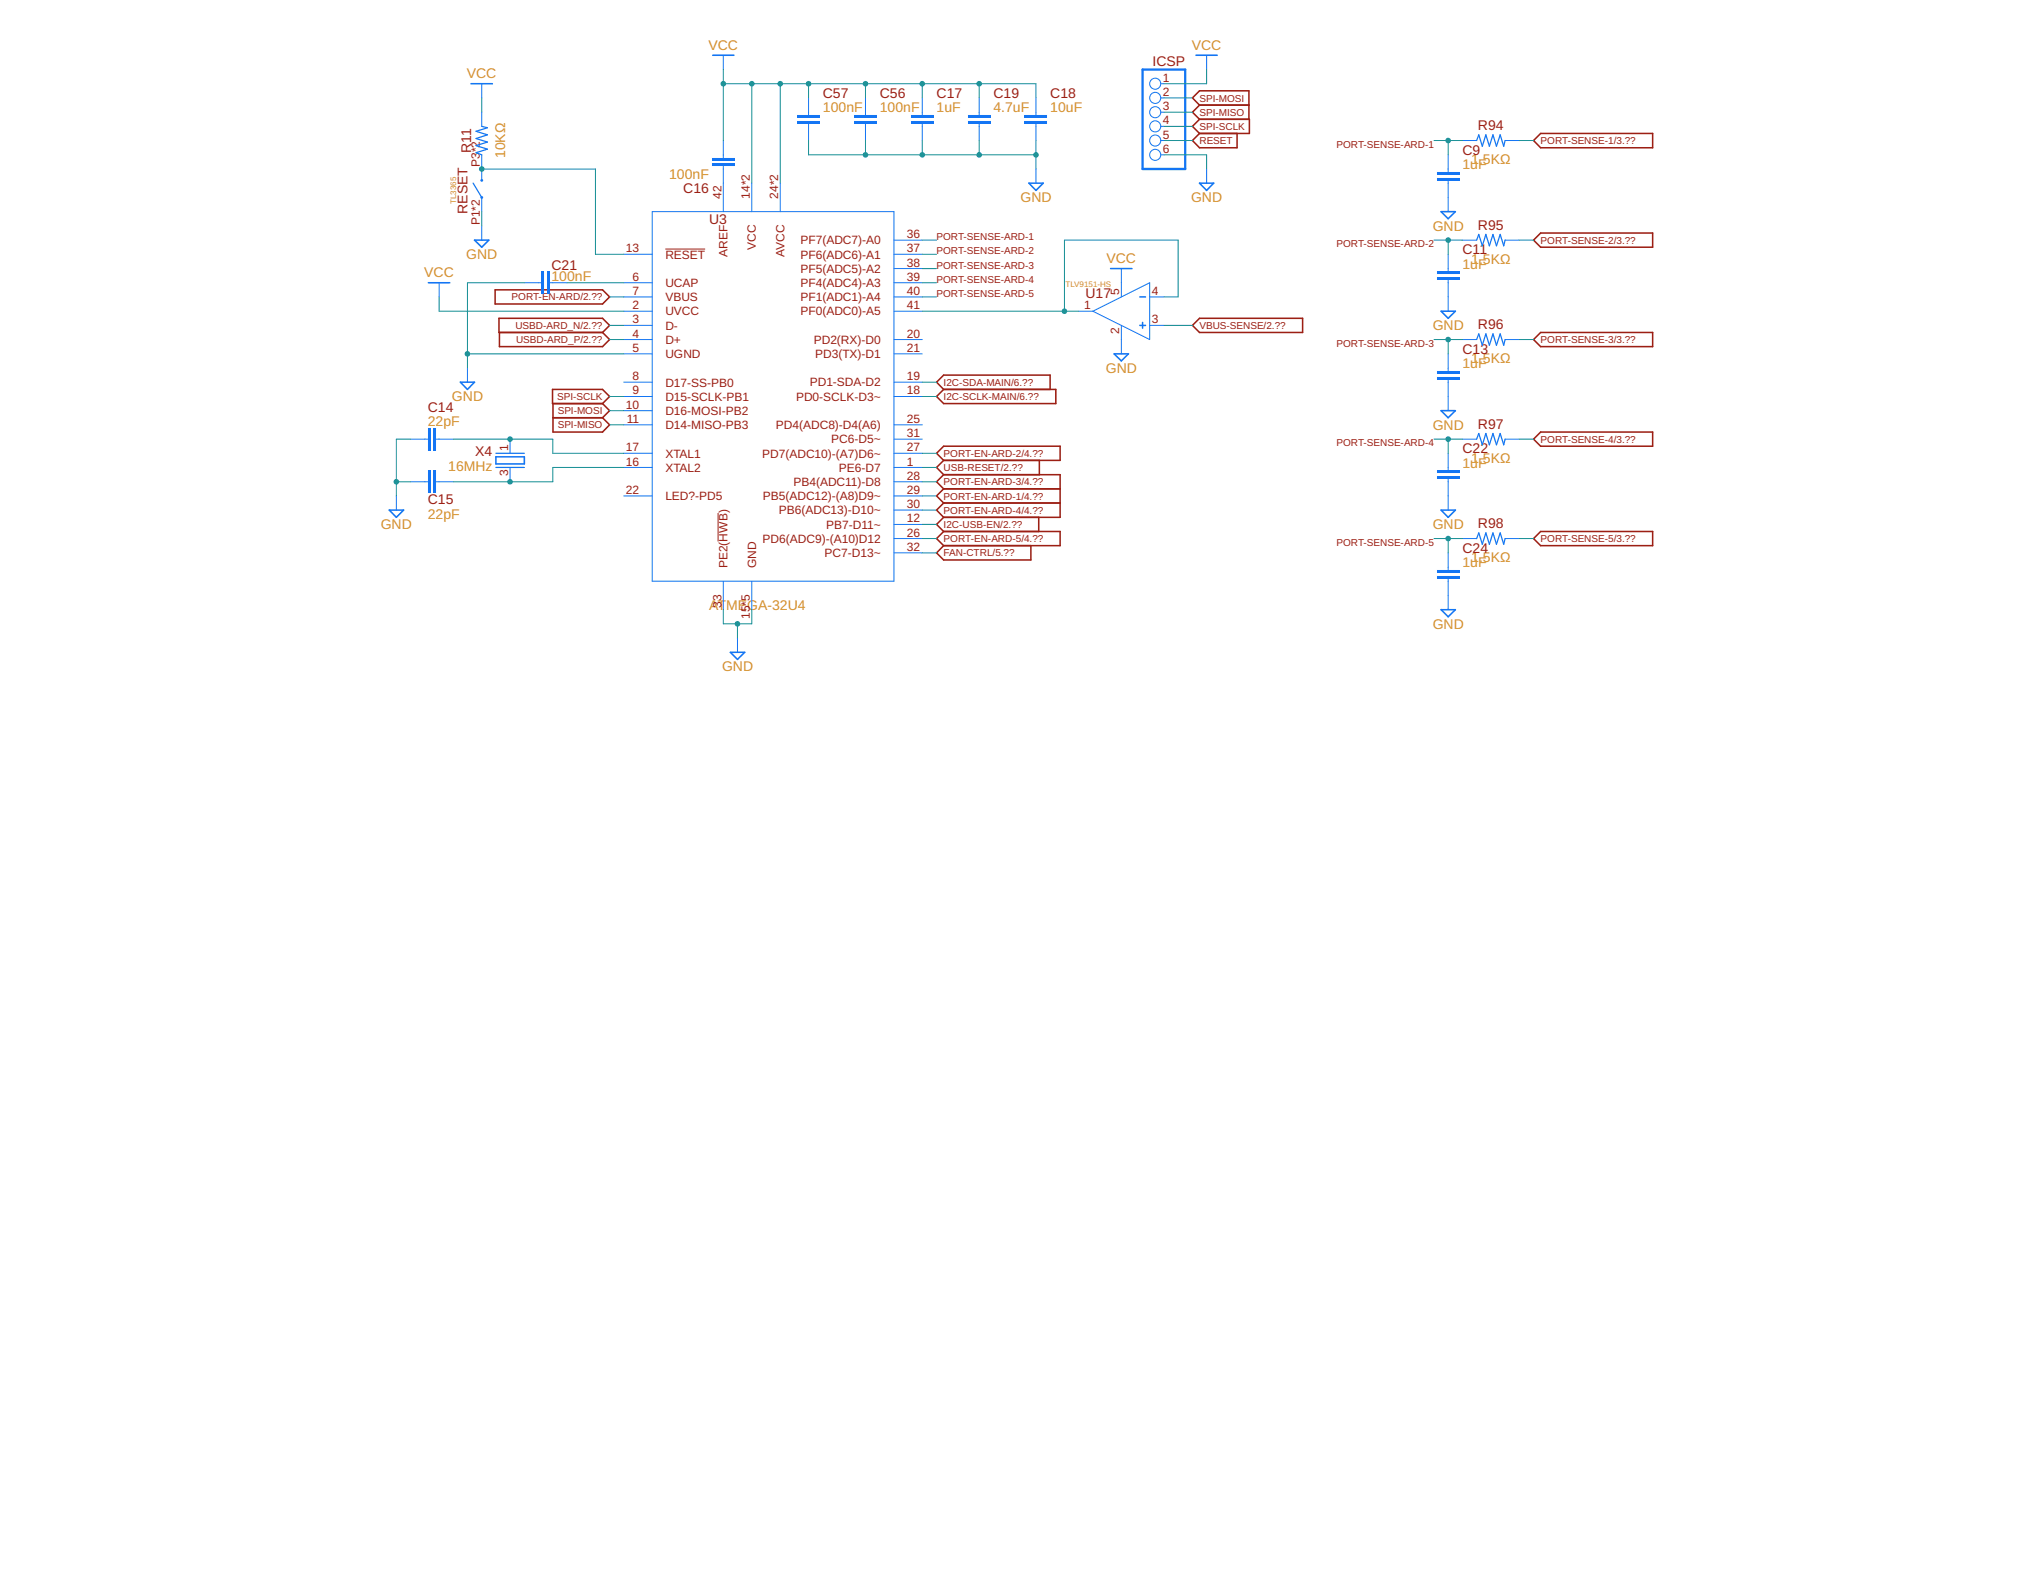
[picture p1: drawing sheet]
<svg xmlns="http://www.w3.org/2000/svg" width="279mm" height="216mm" viewBox="0 0 279 216" stroke-linecap="round" stroke-linejoin="round" font-family="sans-serif">
<path d="M91.5 34.2h5.5M98.8 70.5v4" fill="none" stroke="#9c1f14" stroke-width=".14"/>
<g fill="none" stroke="#9c1f14" stroke-width=".21">
<path d="M165 18.4l-1 .9 1 1h5.2v-1.9M165 16.4h6.9v2h-6.9M165 14.5l-1-1 1-1h6.8v3.9M165 14.5h6.8M165 14.5l-1 .9 1 1M165 16.4l-1 1 1 1M211.9 18.4h15.5v1.9h-15.5l-.9-1zM68.1 39.9h14.8l1 .9-1 1h-14.8zM211 33l.9-1h15.5v2h-15.5zM68.6 43.8h14.3l1 .9-1 1h-14.3zM68.7 45.7v2h14.2l1-1-1-1M76 53.6h6.9l1 .9-1 1h-6.9z"/>
<path d="M76.1 57.4h6.8M76.1 55.5v3.9h6.8l1-1-1-1M82.9 55.5l1 1-1 .9M128.8 54.5l1-.9h15.4v1.9h-15.4zM129.8 53.6l-1-1 1-1h14.7v2M164 44.7l1-.9h14.2v1.9h-14.2zM211.9 59.4h15.5v2h-15.5l-.9-1zM211.9 45.7h15.5v2h-15.5l-.9-1zM128.8 62.3l1-.9h16v1.9h-16zM129.8 67.2l-1 1 1 1M129.8 67.2h16M129.8 69.2h16"/>
<path d="M129.8 65.3h16v5.8h-16M129.8 73.1h16v1.9h-16M129.8 69.2l-1 .9 1 1M129.8 75l-1 1 1 1h12v-2M129.8 71.1l-1 1 1 1M129.8 63.3l-1 1 1 1M129.8 65.3l-1 1 1 .9M129.8 73.1l-1 1 1 .9M142.9 71.1v2M143 63.3v2M211 74.1l.9-1h15.5v1.9h-15.5z"/>
</g>
<path d="M59 58.8v3.2" fill="none" stroke="#1375f4" stroke-width=".38"/>
<path d="M58.8 58.8h.4v3.2h-.4zM58.8 58.8v3.2h.4v-3.2z" fill="#1375f4"/>
<path d="M59.8 58.8v3.2" fill="none" stroke="#1375f4" stroke-width=".38"/>
<path d="M59.6 58.8h.4v3.2h-.4zM59.6 58.8v3.2h.4v-3.2z" fill="#1375f4"/>
<path d="M56.5 60.4h2.3M60 60.4h2.4" fill="none" stroke="#1375f4" stroke-width=".14"/>
<path d="M59 64.7v3.1" fill="none" stroke="#1375f4" stroke-width=".38"/>
<path d="M58.8 64.7h.4v3.1h-.4zM58.8 64.7v3.1h.4v-3.1z" fill="#1375f4"/>
<path d="M59.8 64.7v3.1" fill="none" stroke="#1375f4" stroke-width=".38"/>
<path d="M59.6 64.7h.4v3.1h-.4zM59.6 64.7v3.1h.4v-3.1z" fill="#1375f4"/>
<path d="M56.5 66.3h2.3M60 66.3h2.4" fill="none" stroke="#1375f4" stroke-width=".14"/>
<path d="M97.9 21.9h3.2" fill="none" stroke="#1375f4" stroke-width=".38"/>
<path d="M97.9 21.7h3.2v.4h-3.2zM97.9 21.7v.4h3.2v-.4z" fill="#1375f4"/>
<path d="M97.9 22.6h3.2" fill="none" stroke="#1375f4" stroke-width=".38"/>
<path d="M97.9 22.5h3.2v.3h-3.2zM97.9 22.5v.3h3.2v-.3z" fill="#1375f4"/>
<path d="M99.5 19.3v2.4M99.5 22.9v2.3" fill="none" stroke="#1375f4" stroke-width=".14"/>
<path d="M125.3 16.8h3.1" fill="none" stroke="#1375f4" stroke-width=".38"/>
<path d="M125.3 16.6h3.1v.4h-3.1zM125.3 16.6v.4h3.1v-.4z" fill="#1375f4"/>
<path d="M125.3 16h3.1" fill="none" stroke="#1375f4" stroke-width=".38"/>
<path d="M125.3 15.8h3.1v.4h-3.1zM125.3 15.8v.4h3.1v-.4z" fill="#1375f4"/>
<path d="M126.9 13.5v2.3M126.9 17v2.3" fill="none" stroke="#1375f4" stroke-width=".14"/>
<path d="M140.9 16.8h3.2" fill="none" stroke="#1375f4" stroke-width=".38"/>
<path d="M140.9 16.6h3.2v.4h-3.2zM140.9 16.6v.4h3.2v-.4z" fill="#1375f4"/>
<path d="M140.9 16h3.2" fill="none" stroke="#1375f4" stroke-width=".38"/>
<path d="M140.9 15.8h3.2v.4h-3.2zM140.9 15.8v.4h3.2v-.4z" fill="#1375f4"/>
<path d="M142.5 13.5v2.3M142.5 17v2.3" fill="none" stroke="#1375f4" stroke-width=".14"/>
<path d="M133.1 16.8h3.2" fill="none" stroke="#1375f4" stroke-width=".38"/>
<path d="M133.1 16.6h3.2v.4h-3.2zM133.1 16.6v.4h3.2v-.4z" fill="#1375f4"/>
<path d="M133.1 16h3.2" fill="none" stroke="#1375f4" stroke-width=".38"/>
<path d="M133.1 15.8h3.2v.4h-3.2zM133.1 15.8v.4h3.2v-.4z" fill="#1375f4"/>
<path d="M66.3 15.4v2M99.5 7.6v2M134.7 13.5v2.3M134.7 17v2.3M66.3 21.3v1.9M66.3 27.2v1.9M142.5 23.2v2M54.5 68.2v1.9" fill="none" stroke="#1375f4" stroke-width=".14"/>
<path d="M98 7.6h3M141.5 25.2h2l-1 1zM53.6 70.1h1.9l-1 1z" fill="none" stroke="#1375f4" stroke-width=".21"/>
<path d="M66.3 17.4l.8 .2-1.6 .5 1.6 .4-1.6 .5 1.6 .5-1.6 .5 1.6 .5-1.6 .5 .8 .3M65.1 25.2l1.2 2" fill="none" stroke="#1375f4" stroke-width=".17"/>
<g fill="#1375f4">
<circle cx="66.3" cy="27.2" r=".19"/>
<circle cx="66.3" cy="24.8" r=".19"/>
</g>
<g fill="#1375f4">
<path d="M66.1 27.2a.2 .2 0 0 1 .4 0 .2 .2 0 0 1-.4 0zM66.1 27.2a.2 .2 0 0 0 .4 0 .2 .2 0 0 0-.4 0z"/>
<path d="M66.1 24.8a.2 .2 0 0 1 .4 0 .2 .2 0 0 1-.4 0zM66.1 24.8a.2 .2 0 0 0 .4 0 .2 .2 0 0 0-.4 0z"/>
</g>
<g fill="none" stroke="#1375f4" stroke-width=".14">
<path d="M66.3 11.5v2M66.3 23.2v1.6M66.3 31.1v1.9M85.8 38.9h3.9M85.8 35h3.9M89.7 29.1h33.3v50.8h-33.3zM99.5 25.2v3.9M103.4 25.2v3.9M107.3 25.2v3.9M123 38.9h3.9M123 35h3.9M123 33h3.9"/>
<path d="M123 36.9h3.9M85.8 42.8h3.9M85.8 44.7h3.9M85.8 46.7h3.9M85.8 48.7h3.9M85.8 40.8h3.9M85.8 52.6h3.9M85.8 54.5h3.9M85.8 58.4h3.9M85.8 56.5h3.9M123 42.8h3.9M123 46.7h3.9"/>
<path d="M123 48.7h3.9M123 40.8h3.9M123 52.6h3.9M123 54.5h3.9M123 58.4h3.9M70.2 60.4v1.9M70.2 64.3v2M85.8 64.3h3.9M85.8 62.3h3.9M85.8 68.2h3.9M99.5 79.9v3.9M103.4 79.9v3.9"/>
<path d="M123 64.3h3.9M123 72.1h3.9M123 62.3h3.9M123 68.2h3.9M123 74.1h3.9M123 66.3h3.9M123 70.1h3.9M123 60.4h3.9M123 76h3.9M101.5 87.8v1.9"/>
</g>
<path d="M64.8 11.5h2.9M65.3 33h1.9l-.9 1zM68.2 62.8h3.9v1h-3.9zM100.5 89.7h1.9l-.9 1z" fill="none" stroke="#1375f4" stroke-width=".21"/>
<path d="M68.2 62.3h3.9M68.2 64.3h3.9" fill="none" stroke="#1375f4" stroke-width=".17"/>
<path d="M75.5 37.3v3.1" fill="none" stroke="#1375f4" stroke-width=".38"/>
<path d="M75.3 37.3h.4l-.1 3.2-.3-.1zM75.3 37.3v3.1h.3v-3.1z" fill="#1375f4"/>
<path d="M74.7 37.3v3.1" fill="none" stroke="#1375f4" stroke-width=".38"/>
<path d="M74.5 37.3h.4v3.2l-.4-.1zM74.5 37.3v3.1h.4v-3.1z" fill="#1375f4"/>
<g fill="none" stroke="#1375f4" stroke-width=".14">
<path d="M159.7 11.5h.4M159.7 13.5h.4M159.7 15.4h.4M159.7 17.4h.4M159.7 19.3h.4M166 7.6v2M60.4 38.9v1.9M72.1 38.9h2.4M75.6 38.9h2.4M154.3 36.9v3.9M159.7 21.3h.4M166 23.2v2"/>
<path d="M64.3 50.6v2M148.4 42.8h1.9M150.3 42.8l7.9-3.9v7.8zM154.3 44.7v4M158.2 40.8h1.9M158.2 44.7h1.9"/>
<circle cx="158.9" cy="11.5" r=".76"/>
<circle cx="158.9" cy="13.5" r=".76"/>
<circle cx="158.9" cy="15.4" r=".76"/>
<circle cx="158.9" cy="17.4" r=".76"/>
<circle cx="158.9" cy="19.3" r=".76"/>
<circle cx="158.9" cy="21.3" r=".76"/>
</g>
<path d="M164.5 7.6h2.9M58.9 38.9h3M152.8 36.9h2.9M165 25.2h2l-1 1zM63.3 52.6h2l-1 1zM153.3 48.7h1.9l-.9 .9zM156.8 40.8h.8M156.8 44.7h.8M157.2 44.3v.8" fill="none" stroke="#1375f4" stroke-width=".21"/>
<path d="M157.2 9.6h5.8v13.6h-5.8z" fill="none" stroke="#1375f4" stroke-width=".32"/>
<path d="M117.5 16.8h3.1" fill="none" stroke="#1375f4" stroke-width=".38"/>
<path d="M117.5 16.6h3.1v.4h-3.1zM117.5 16.6v.4h3.1v-.4z" fill="#1375f4"/>
<path d="M117.5 16h3.1" fill="none" stroke="#1375f4" stroke-width=".38"/>
<path d="M117.5 15.8h3.1v.4h-3.1zM117.5 15.8v.4h3.1v-.4z" fill="#1375f4"/>
<path d="M119.1 13.5v2.3M119.1 17v2.3" fill="none" stroke="#1375f4" stroke-width=".14"/>
<path d="M109.7 16.8h3.1" fill="none" stroke="#1375f4" stroke-width=".38"/>
<path d="M109.7 16.6h3.1v.4h-3.1zM109.7 16.6v.4h3.1v-.4z" fill="#1375f4"/>
<path d="M109.7 16h3.1" fill="none" stroke="#1375f4" stroke-width=".38"/>
<path d="M109.7 15.8h3.1v.4h-3.1zM109.7 15.8v.4h3.1v-.4z" fill="#1375f4"/>
<path d="M111.2 13.5v2.3M111.2 17v2.3" fill="none" stroke="#1375f4" stroke-width=".14"/>
<path d="M197.7 24.6h3.1" fill="none" stroke="#1375f4" stroke-width=".38"/>
<path d="M197.7 24.4h3.1v.4h-3.1zM197.7 24.4v.4h3.1v-.4z" fill="#1375f4"/>
<path d="M197.7 23.8h3.1" fill="none" stroke="#1375f4" stroke-width=".38"/>
<path d="M197.7 23.6h3.1v.4h-3.1zM197.7 23.6v.4h3.1v-.4z" fill="#1375f4"/>
<path d="M199.2 21.3v2.3M199.2 24.8v2.4" fill="none" stroke="#1375f4" stroke-width=".14"/>
<path d="M197.7 38.3h3.1" fill="none" stroke="#1375f4" stroke-width=".38"/>
<path d="M197.7 38.1h3.1v.4h-3.1zM197.7 38.1v.4h3.1v-.4z" fill="#1375f4"/>
<path d="M197.7 37.5h3.1" fill="none" stroke="#1375f4" stroke-width=".38"/>
<path d="M197.7 37.3h3.1v.4h-3.1zM197.7 37.3v.4h3.1v-.4z" fill="#1375f4"/>
<path d="M199.2 35v2.3M199.2 38.5v2.3" fill="none" stroke="#1375f4" stroke-width=".14"/>
<path d="M197.7 52h3.1" fill="none" stroke="#1375f4" stroke-width=".38"/>
<path d="M197.7 51.8h3.1v.4h-3.1zM197.7 51.8v.4h3.1v-.4z" fill="#1375f4"/>
<path d="M197.7 51.2h3.1" fill="none" stroke="#1375f4" stroke-width=".38"/>
<path d="M197.7 51h3.1v.4h-3.1zM197.7 51v.4h3.1v-.4z" fill="#1375f4"/>
<path d="M199.2 48.7v2.3M199.2 52.2v2.3" fill="none" stroke="#1375f4" stroke-width=".14"/>
<path d="M197.7 65.7h3.1" fill="none" stroke="#1375f4" stroke-width=".38"/>
<path d="M197.7 65.5h3.1v.3l-3.1 .1zM197.7 65.5v.3h3.1v-.3z" fill="#1375f4"/>
<path d="M197.7 64.9h3.1" fill="none" stroke="#1375f4" stroke-width=".38"/>
<path d="M197.7 64.7h3.1v.4h-3.1zM197.7 64.7v.4h3.1v-.4z" fill="#1375f4"/>
<path d="M199.2 62.3v2.4M199.2 65.8v2.4" fill="none" stroke="#1375f4" stroke-width=".14"/>
<path d="M197.7 79.4h3.1" fill="none" stroke="#1375f4" stroke-width=".38"/>
<path d="M197.7 79.2h3.1v.3h-3.1zM197.7 79.2v.3h3.1v-.3z" fill="#1375f4"/>
<path d="M197.7 78.6h3.1" fill="none" stroke="#1375f4" stroke-width=".38"/>
<path d="M197.7 78.4h3.1v.4h-3.1zM197.7 78.4v.4h3.1v-.4z" fill="#1375f4"/>
<g fill="none" stroke="#1375f4" stroke-width=".14">
<path d="M201.2 19.3h1.9M207.1 19.3h1.9M199.2 27.2v1.9M201.2 33h1.9M207.1 33h1.9M199.2 40.8v2M199.2 54.5v2M201.2 46.7h1.9M207.1 46.7h1.9M199.2 68.2v1.9M199.2 76v2.4M199.2 79.5v4.3"/>
<path d="M201.2 60.4h1.9M201.2 74.1h1.9M207.1 60.4h1.9M207.1 74.1h1.9"/>
</g>
<path d="M203.1 19.3l.3-.8 .5 1.6 .5-1.6 .5 1.6 .5-1.6 .5 1.6 .5-1.6 .5 1.6 .2-.8M203.1 33l.3-.8 .5 1.6 .5-1.6 .5 1.6 .5-1.6 .5 1.6 .5-1.6 .5 1.6 .2-.8M203.1 46.7l.3-.8 .5 1.6 .5-1.6 .5 1.6 .5-1.6 .5 1.6 .5-1.6 .5 1.6 .2-.8M203.1 60.4l.3-.8 .5 1.6 .5-1.6 .5 1.6 .5-1.6 .5 1.6 .5-1.6 .5 1.6 .2-.8M203.1 74.1l.3-.8 .5 1.5 .5-1.5 .5 1.5 .5-1.5 .5 1.5 .5-1.5 .5 1.5 .2-.7" fill="none" stroke="#1375f4" stroke-width=".17"/>
<path d="M198.2 29.1h2l-1 1zM198.2 42.8h2l-1 1zM198.2 56.5h2l-1 .9zM198.2 70.1h2l-1 1zM198.2 83.8h2l-1 1z" fill="none" stroke="#1375f4" stroke-width=".21"/>
<path d="M54.5 66.3h2M56.5 60.4h-2v7.8" fill="none" stroke="#158f93" stroke-width=".14"/>
<circle cx="54.5" cy="66.3" r=".38" fill="#158f93"/>
<path d="M54.1 66.3a.4 .4 0 0 1 .8 0 .4 .4 0 0 1-.8 0zM54.1 66.3a.4 .4 0 0 0 .8 0 .4 .4 0 0 0-.8 0z" fill="#158f93"/>
<path d="M66.3 29.1v2M99.5 85.8h3.9" fill="none" stroke="#158f93" stroke-width=".14"/>
<circle cx="101.5" cy="85.8" r=".38" fill="#158f93"/>
<path d="M101.1 85.8a.38 .38 0 0 1 .7 0 .38 .38 0 0 1-.7 0zM101.1 85.8a.38 .38 0 0 0 .7 0 .38 .38 0 0 0-.7 0z" fill="#158f93"/>
<path d="M72.1 38.9h-7.8v11.7M64.3 48.7h21.5M99.5 83.8v2M101.5 85.8v2M103.4 83.8v2" fill="none" stroke="#158f93" stroke-width=".14"/>
<circle cx="64.3" cy="48.7" r=".38" fill="#158f93"/>
<path d="M63.9 48.7a.4 .4 0 0 1 .8 0 .4 .4 0 0 1-.8 0zM63.9 48.7a.4 .4 0 0 0 .8 0 .4 .4 0 0 0-.8 0z" fill="#158f93"/>
<path d="M111.2 19.3v2h31.3M119.1 19.3v2M126.9 19.3v2M134.7 19.3v2M142.5 19.3v3.9" fill="none" stroke="#158f93" stroke-width=".14"/>
<g fill="#158f93">
<circle cx="142.5" cy="21.3" r=".38"/>
<circle cx="126.9" cy="21.3" r=".38"/>
<circle cx="134.7" cy="21.3" r=".38"/>
<circle cx="119.1" cy="21.3" r=".38"/>
</g>
<g fill="#158f93">
<path d="M142.1 21.3a.4 .4 0 0 1 .8 0 .4 .4 0 0 1-.8 0zM142.1 21.3a.4 .4 0 0 0 .8 0 .4 .4 0 0 0-.8 0z"/>
<path d="M126.5 21.3a.4 .4 0 0 1 .8 0 .4 .4 0 0 1-.8 0zM126.5 21.3a.4 .4 0 0 0 .8 0 .4 .4 0 0 0-.8 0z"/>
<path d="M134.3 21.3a.4 .4 0 0 1 .8 0 .4 .4 0 0 1-.8 0zM134.3 21.3a.4 .4 0 0 0 .8 0 .4 .4 0 0 0-.8 0z"/>
<path d="M118.7 21.3a.38 .38 0 0 1 .7 0 .38 .38 0 0 1-.7 0zM118.7 21.3a.38 .38 0 0 0 .7 0 .38 .38 0 0 0-.7 0z"/>
</g>
<path d="M66.3 13.5v1.9M99.5 9.6v9.7M99.5 11.5h43v2M103.4 11.5v13.7M107.3 11.5v13.7M111.2 11.5v2M119.1 11.5v2M126.9 11.5v2M134.7 11.5v2M160.1 21.3h5.9v1.9M60.4 40.8v2h25.4" fill="none" stroke="#158f93" stroke-width=".14"/>
<g fill="#158f93">
<circle cx="99.5" cy="11.5" r=".38"/>
<circle cx="103.4" cy="11.5" r=".38"/>
<circle cx="107.3" cy="11.5" r=".38"/>
<circle cx="111.2" cy="11.5" r=".38"/>
<circle cx="119.1" cy="11.5" r=".38"/>
<circle cx="126.9" cy="11.5" r=".38"/>
<circle cx="134.7" cy="11.5" r=".38"/>
</g>
<g fill="#158f93">
<path d="M99.1 11.5a.4 .4 0 0 1 .8 0 .4 .4 0 0 1-.8 0zM99.1 11.5a.4 .4 0 0 0 .8 0 .4 .4 0 0 0-.8 0z"/>
<path d="M103 11.5a.4 .4 0 0 1 .8 0 .4 .4 0 0 1-.8 0zM103 11.5a.4 .4 0 0 0 .8 0 .4 .4 0 0 0-.8 0z"/>
<path d="M107 11.5a.38 .38 0 0 1 .7 0 .38 .38 0 0 1-.7 0zM107 11.5a.38 .38 0 0 0 .7 0 .38 .38 0 0 0-.7 0z"/>
<path d="M110.8 11.5a.4 .4 0 0 1 .8 0 .4 .4 0 0 1-.8 0zM110.9 11.5a.38 .38 0 0 0 .7 0 .38 .38 0 0 0-.7 0z"/>
<path d="M118.7 11.5a.38 .38 0 0 1 .7 0 .38 .38 0 0 1-.7 0zM118.7 11.5a.38 .38 0 0 0 .7 0 .38 .38 0 0 0-.7 0z"/>
<path d="M126.5 11.5a.4 .4 0 0 1 .8 0 .4 .4 0 0 1-.8 0zM126.5 11.5a.4 .4 0 0 0 .8 0 .4 .4 0 0 0-.8 0z"/>
<path d="M134.3 11.5a.4 .4 0 0 1 .8 0 .4 .4 0 0 1-.8 0zM134.3 11.5a.4 .4 0 0 0 .8 0 .4 .4 0 0 0-.8 0z"/>
</g>
<path d="M166 9.6v1.9h-5.9M62.4 60.4h13.7v1.9h9.7" fill="none" stroke="#158f93" stroke-width=".14"/>
<circle cx="70.2" cy="60.4" r=".38" fill="#158f93"/>
<path d="M69.8 60.4a.38 .38 0 0 1 .7 0 .38 .38 0 0 1-.7 0zM69.8 60.4a.38 .38 0 0 0 .7 0 .38 .38 0 0 0-.7 0z" fill="#158f93"/>
<path d="M85.8 64.3h-9.7v2h-13.7" fill="none" stroke="#158f93" stroke-width=".14"/>
<circle cx="70.2" cy="66.3" r=".38" fill="#158f93"/>
<path d="M69.8 66.3a.38 .38 0 0 1 .7 0 .38 .38 0 0 1-.7 0zM69.8 66.3a.38 .38 0 0 0 .7 0 .38 .38 0 0 0-.7 0z" fill="#158f93"/>
<path d="M66.3 23.2h15.6v11.8h3.9" fill="none" stroke="#158f93" stroke-width=".14"/>
<circle cx="66.3" cy="23.2" r=".38" fill="#158f93"/>
<path d="M65.9 23.2a.4 .4 0 0 1 .8 0 .4 .4 0 0 1-.8 0zM65.9 23.2a.4 .4 0 0 0 .8 0 .4 .4 0 0 0-.8 0z" fill="#158f93"/>
<g fill="none" stroke="#158f93" stroke-width=".14">
<path d="M160.1 19.3h3.9M160.1 13.5h3.9M160.1 15.4h3.9M160.1 17.4h3.9M78 38.9h7.8M83.9 56.5h1.9M83.9 58.4h1.9M83.9 54.5h1.9M83.9 44.7h1.9M83.9 46.7h1.9M126.9 54.5h1.9M126.9 52.6h1.9"/>
<path d="M126.9 42.8h21.5M160.1 44.7h3.9M160.1 40.8h2v-7.8h-15.7v9.8"/>
</g>
<circle cx="146.4" cy="42.8" r=".38" fill="#158f93"/>
<path d="M146 42.8a.4 .4 0 0 1 .8 0 .4 .4 0 0 1-.8 0zM146.1 42.8a.38 .38 0 0 0 .7 0 .38 .38 0 0 0-.7 0z" fill="#158f93"/>
<path d="M197.3 19.3h3.9M199.2 19.3v2M209 19.3h2M126.9 33h1.9M209 33h2M83.9 40.8h1.9M209 46.7h2M126.9 68.2h1.9M126.9 70.1h1.9M126.9 76h1.9M209 60.4h2M209 74.1h2" fill="none" stroke="#158f93" stroke-width=".14"/>
<circle cx="199.2" cy="19.3" r=".38" fill="#158f93"/>
<path d="M198.8 19.3a.4 .4 0 0 1 .8 0 .4 .4 0 0 1-.8 0zM198.8 19.3a.4 .4 0 0 0 .8 0 .4 .4 0 0 0-.8 0z" fill="#158f93"/>
<path d="M126.9 35h1.9M197.3 33h3.9M199.2 33v2" fill="none" stroke="#158f93" stroke-width=".14"/>
<circle cx="199.2" cy="33" r=".38" fill="#158f93"/>
<path d="M198.8 33a.4 .4 0 0 1 .8 0 .4 .4 0 0 1-.8 0zM198.8 33a.4 .4 0 0 0 .8 0 .4 .4 0 0 0-.8 0z" fill="#158f93"/>
<path d="M126.9 36.9h1.9M197.3 46.7h3.9M199.2 46.7v2" fill="none" stroke="#158f93" stroke-width=".14"/>
<circle cx="199.2" cy="46.7" r=".38" fill="#158f93"/>
<path d="M198.8 46.7a.4 .4 0 0 1 .8 0 .4 .4 0 0 1-.8 0zM198.8 46.7a.4 .4 0 0 0 .8 0 .4 .4 0 0 0-.8 0z" fill="#158f93"/>
<path d="M126.9 38.9h1.9M197.3 60.4h3.9M199.2 60.4v1.9" fill="none" stroke="#158f93" stroke-width=".14"/>
<circle cx="199.2" cy="60.4" r=".38" fill="#158f93"/>
<path d="M198.8 60.4a.4 .4 0 0 1 .8 0 .4 .4 0 0 1-.8 0zM198.8 60.4a.4 .4 0 0 0 .8 0 .4 .4 0 0 0-.8 0z" fill="#158f93"/>
<path d="M126.9 40.8h1.9M197.3 74.1h3.9M199.2 74.1v1.9" fill="none" stroke="#158f93" stroke-width=".14"/>
<circle cx="199.2" cy="74.1" r=".38" fill="#158f93"/>
<path d="M198.8 74.1a.4 .4 0 0 1 .8 0 .4 .4 0 0 1-.8 0zM198.8 74.1a.4 .4 0 0 0 .8 0 .4 .4 0 0 0-.8 0z" fill="#158f93"/>
<path d="M126.9 72.1h1.9M126.9 64.3h1.9M126.9 66.3h1.9M126.9 62.3h1.9M126.9 74.1h1.9" fill="none" stroke="#158f93" stroke-width=".14"/>
<g font-size="1.9" fill="#d59028">
<text x="64.2" y="10.7">VCC</text>
<text x="97.5" y="6.8">VCC</text>
<text x="163.9" y="6.8">VCC</text>
<text x="113.2" y="15.4">100nF</text>
<text x="121" y="15.4">100nF</text>
<text x="128.8" y="15.4">1uF</text>
<text x="136.7" y="15.4">4.7uF</text>
<text x="144.5" y="15.4">10uF</text>
<text x="69.5" y="21.8" transform="rotate(-90 69.5 21.8)">10KΩ</text>
<text x="201.2" y="23.2">1uF</text>
<text x="202.4" y="22.6">1.5KΩ</text>
<text x="92" y="24.6">100nF</text>
<text x="140.4" y="27.8">GND</text>
<text x="163.9" y="27.8">GND</text>
<text x="64.1" y="35.6">GND</text>
<text x="197.1" y="31.7">GND</text>
<text x="58.3" y="38.1">VCC</text>
<text x="75.8" y="38.7">100nF</text>
<text x="152.2" y="36.2">VCC</text>
<text x="201.2" y="36.9">1uF</text>
<text x="202.4" y="36.2">1.5KΩ</text>
<text x="197.1" y="45.4">GND</text>
<text x="152.1" y="51.3">GND</text>
<text x="201.2" y="50.6">1uF</text>
<text x="202.4" y="49.9">1.5KΩ</text>
<text x="58.8" y="58.6">22pF</text>
<text x="62.2" y="55.2">GND</text>
<text x="197.1" y="59.1">GND</text>
<text x="61.7" y="64.8">16MHz</text>
<text x="201.2" y="64.3">1uF</text>
<text x="202.4" y="63.6">1.5KΩ</text>
<text x="58.8" y="71.3">22pF</text>
<text x="52.4" y="72.8">GND</text>
<text x="197.1" y="72.8">GND</text>
<text x="201.2" y="78">1uF</text>
<text x="202.4" y="77.3">1.5KΩ</text>
<text x="97.6" y="83.8">AT</text>
<text x="99.9" y="83.8">MEGA-32U4</text>
<text x="197.1" y="86.5">GND</text>
<text x="99.3" y="92.3">GND</text>
</g>
<g font-size="1.9" fill="#9c1f14">
<text x="158.5" y="9.1">ICSP</text>
<text x="113.2" y="13.5">C57</text>
<text x="121" y="13.5">C56</text>
<text x="128.8" y="13.5">C17</text>
<text x="136.7" y="13.5">C19</text>
<text x="144.5" y="13.5">C18</text>
<text x="203.3" y="17.9">R94</text>
<text x="64.8" y="21" transform="rotate(-90 64.8 21)">R11</text>
<text x="201.2" y="21.3">C9</text>
<text x="64.3" y="29.4" transform="rotate(-90 64.3 29.4)">RESET</text>
<text x="94" y="26.6">C16</text>
<text x="97.6" y="30.9">U3</text>
<text x="201.2" y="35">C11</text>
<text x="203.3" y="31.6">R95</text>
<text x="75.8" y="37.1">C21</text>
<text x="149.3" y="41">U17</text>
<text x="203.3" y="45.2">R96</text>
<text x="201.2" y="48.7">C13</text>
<text x="58.8" y="56.7">C14</text>
<text x="203.3" y="58.9">R97</text>
<text x="65.4" y="62.7">X4</text>
<text x="201.2" y="62.3">C22</text>
<text x="58.8" y="69.4">C15</text>
<text x="201.2" y="76">C24</text>
<text x="203.3" y="72.6">R98</text>
</g>
<g font-size="1.7" fill="#9c1f14">
<text x="160" y="11.2">1</text>
<text x="160" y="13.2">2</text>
<text x="160" y="15.2">3</text>
<text x="160" y="17.1">4</text>
<text x="66" y="23" transform="rotate(-90 66 23)">P3*2</text>
<text x="160" y="19.1">5</text>
<text x="160" y="21">6</text>
<text x="99.2" y="27.3" transform="rotate(-90 99.2 27.3)">42</text>
<text x="103.1" y="27.3" transform="rotate(-90 103.1 27.3)">14*2</text>
<text x="107.1" y="27.3" transform="rotate(-90 107.1 27.3)">24*2</text>
<text x="66" y="31" transform="rotate(-90 66 31)">P1*2</text>
<text x="86.1" y="34.7">13</text>
<text x="91.5" y="35.6">RESET</text>
<text x="100.1" y="35.3" transform="rotate(-90 100.1 35.3)">AREF</text>
<text x="104" y="34.4" transform="rotate(-90 104 34.4)">VCC</text>
<text x="107.9" y="35.4" transform="rotate(-90 107.9 35.4)">AVCC</text>
<text x="110.1" y="33.6">PF7(ADC7)-A0</text>
<text x="110.1" y="35.5">PF6(ADC6)-A1</text>
<text x="124.8" y="32.7">36</text>
<text x="124.8" y="34.7">37</text>
<text x="87" y="38.6">6</text>
<text x="87" y="40.6">7</text>
<text x="91.5" y="39.5">UCAP</text>
<text x="91.5" y="41.4">VBUS</text>
<text x="110.1" y="37.5">PF5(ADC5)-A2</text>
<text x="110.1" y="39.5">PF4(ADC4)-A3</text>
<text x="110.1" y="41.4">PF1(ADC1)-A4</text>
<text x="124.8" y="36.7">38</text>
<text x="124.8" y="38.6">39</text>
<text x="124.8" y="40.6">40</text>
<text x="154" y="40.6" transform="rotate(-90 154 40.6)">5</text>
<text x="158.4" y="40.6">4</text>
<text x="87" y="42.5">2</text>
<text x="87" y="44.5">3</text>
<text x="87" y="46.4">4</text>
<text x="91.5" y="43.4">UVCC</text>
<text x="91.5" y="45.3">D-</text>
<text x="91.5" y="47.3">D+</text>
<text x="110.1" y="43.4">PF0(ADC0)-A5</text>
<text x="111.9" y="47.3">PD2(RX)-D0</text>
<text x="124.8" y="46.4">20</text>
<text x="124.8" y="42.5">41</text>
<text x="149.2" y="42.5">1</text>
<text x="154" y="45.9" transform="rotate(-90 154 45.9)">2</text>
<text x="158.4" y="44.5">3</text>
<text x="87" y="48.4">5</text>
<text x="87" y="52.3">8</text>
<text x="91.5" y="49.2">UGND</text>
<text x="91.5" y="53.2">D17-SS-PB0</text>
<text x="111.4" y="53.1">PD1-SDA-D2</text>
<text x="112.1" y="49.2">PD3(TX)-D1</text>
<text x="124.8" y="52.3">19</text>
<text x="124.8" y="48.4">21</text>
<text x="86.1" y="56.2">10</text>
<text x="86.2" y="58.2">11</text>
<text x="87" y="54.2">9</text>
<text x="91.5" y="55.1">D15-SCLK-PB1</text>
<text x="91.5" y="59">D14-MISO-PB3</text>
<text x="91.5" y="57.1">D16-MOSI-PB2</text>
<text x="106.7" y="59">PD4(ADC8)-D4(A6)</text>
<text x="109.5" y="55.1">PD0-SCLK-D3~</text>
<text x="124.8" y="54.2">18</text>
<text x="124.8" y="58.2">25</text>
<text x="69.9" y="65.5" transform="rotate(-90 69.9 65.5)">3</text>
<text x="69.9" y="62.1" transform="rotate(-90 69.9 62.1)">1</text>
<text x="86.1" y="64">16</text>
<text x="86.1" y="62.1">17</text>
<text x="91.5" y="64.9">XTAL2</text>
<text x="91.5" y="62.9">XTAL1</text>
<text x="104.9" y="62.9">PD7(ADC10)-(A7)D6~</text>
<text x="114.4" y="61">PC6-D5~</text>
<text x="115.4" y="64.9">PE6-D7</text>
<text x="124.8" y="64">1</text>
<text x="124.8" y="62.1">27</text>
<text x="124.8" y="66">28</text>
<text x="124.8" y="60.1">31</text>
<text x="86.1" y="67.9">22</text>
<text x="91.5" y="68.8">LED?-PD5</text>
<text x="104.9" y="68.8">PB5(ADC12)-(A8)D9~</text>
<text x="107.1" y="70.7">PB6(ADC13)-D10~</text>
<text x="109.1" y="66.8">PB4(ADC11)-D8</text>
<text x="124.8" y="71.8">12</text>
<text x="124.8" y="67.9">29</text>
<text x="124.8" y="69.9">30</text>
<text x="104.9" y="74.6">PD6(ADC9)-(A10)D12</text>
<text x="113.4" y="76.6">PC7-D13~</text>
<text x="113.7" y="72.7">PB7-D11~</text>
<text x="124.8" y="73.8">26</text>
<text x="124.8" y="75.7">32</text>
<text x="99.2" y="83.5" transform="rotate(-90 99.2 83.5)">33</text>
<text x="100.1" y="78.1" transform="rotate(-90 100.1 78.1)">PE2(HWB)</text>
<text x="104" y="78.1" transform="rotate(-90 104 78.1)">GND</text>
<text x="103.1" y="85.1" transform="rotate(-90 103.1 85.1)">15*5</text>
</g>
<g font-size="1.4" fill="#9c1f14">
<text x="165" y="14">SPI-MOSI</text>
<text x="165" y="15.9">SPI-MISO</text>
<text x="165" y="17.9">SPI-SCLK</text>
<text x="165" y="19.8">RESET</text>
<text x="183.9" y="20.3">PORT-SENSE-ARD-1</text>
<text x="211.9" y="19.8">PORT-SENSE-1/3.??</text>
<text x="128.8" y="33">PORT-SENSE-ARD-1</text>
<text x="128.8" y="35">PORT-SENSE-ARD-2</text>
<text x="183.9" y="34">PORT-SENSE-ARD-2</text>
<text x="211.9" y="33.5">PORT-SENSE-2/3.??</text>
<text x="70.4" y="41.3">PORT-EN-ARD/2.??</text>
<text x="128.8" y="36.9">PORT-SENSE-ARD-3</text>
<text x="128.8" y="38.9">PORT-SENSE-ARD-4</text>
<text x="128.8" y="40.8">PORT-SENSE-ARD-5</text>
<text x="70.9" y="45.2">USBD-ARD_N/2.??</text>
<text x="71" y="47.2">USBD-ARD_P/2.??</text>
<text x="165" y="45.2">VBUS-SENSE/2.??</text>
<text x="183.9" y="47.7">PORT-SENSE-ARD-3</text>
<text x="211.9" y="47.2">PORT-SENSE-3/3.??</text>
<text x="129.8" y="53.1">I2C-SDA-MAIN/6.??</text>
<text x="76.6" y="55">SPI-SCLK</text>
<text x="76.7" y="57">SPI-MOSI</text>
<text x="76.7" y="58.9">SPI-MISO</text>
<text x="129.8" y="55">I2C-SCLK-MAIN/6.??</text>
<text x="129.8" y="64.8">USB-RESET/2.??</text>
<text x="129.8" y="62.8">PORT-EN-ARD-2/4.??</text>
<text x="183.9" y="61.4">PORT-SENSE-ARD-4</text>
<text x="211.9" y="60.9">PORT-SENSE-4/3.??</text>
<text x="129.8" y="68.7">PORT-EN-ARD-1/4.??</text>
<text x="129.8" y="70.6">PORT-EN-ARD-4/4.??</text>
<text x="129.8" y="66.7">PORT-EN-ARD-3/4.??</text>
<text x="129.8" y="76.5">FAN-CTRL/5.??</text>
<text x="129.8" y="72.6">I2C-USB-EN/2.??</text>
<text x="129.8" y="74.6">PORT-EN-ARD-5/4.??</text>
<text x="183.9" y="75">PORT-SENSE-ARD-5</text>
<text x="211.9" y="74.6">PORT-SENSE-5/3.??</text>
</g>
<g font-size="1.1" fill="#d59028">
<text x="62.7" y="28" transform="rotate(-90 62.7 28)">TL3365</text>
<text x="146.6" y="39.5">TLV9151-HS</text>
</g>
</svg>
